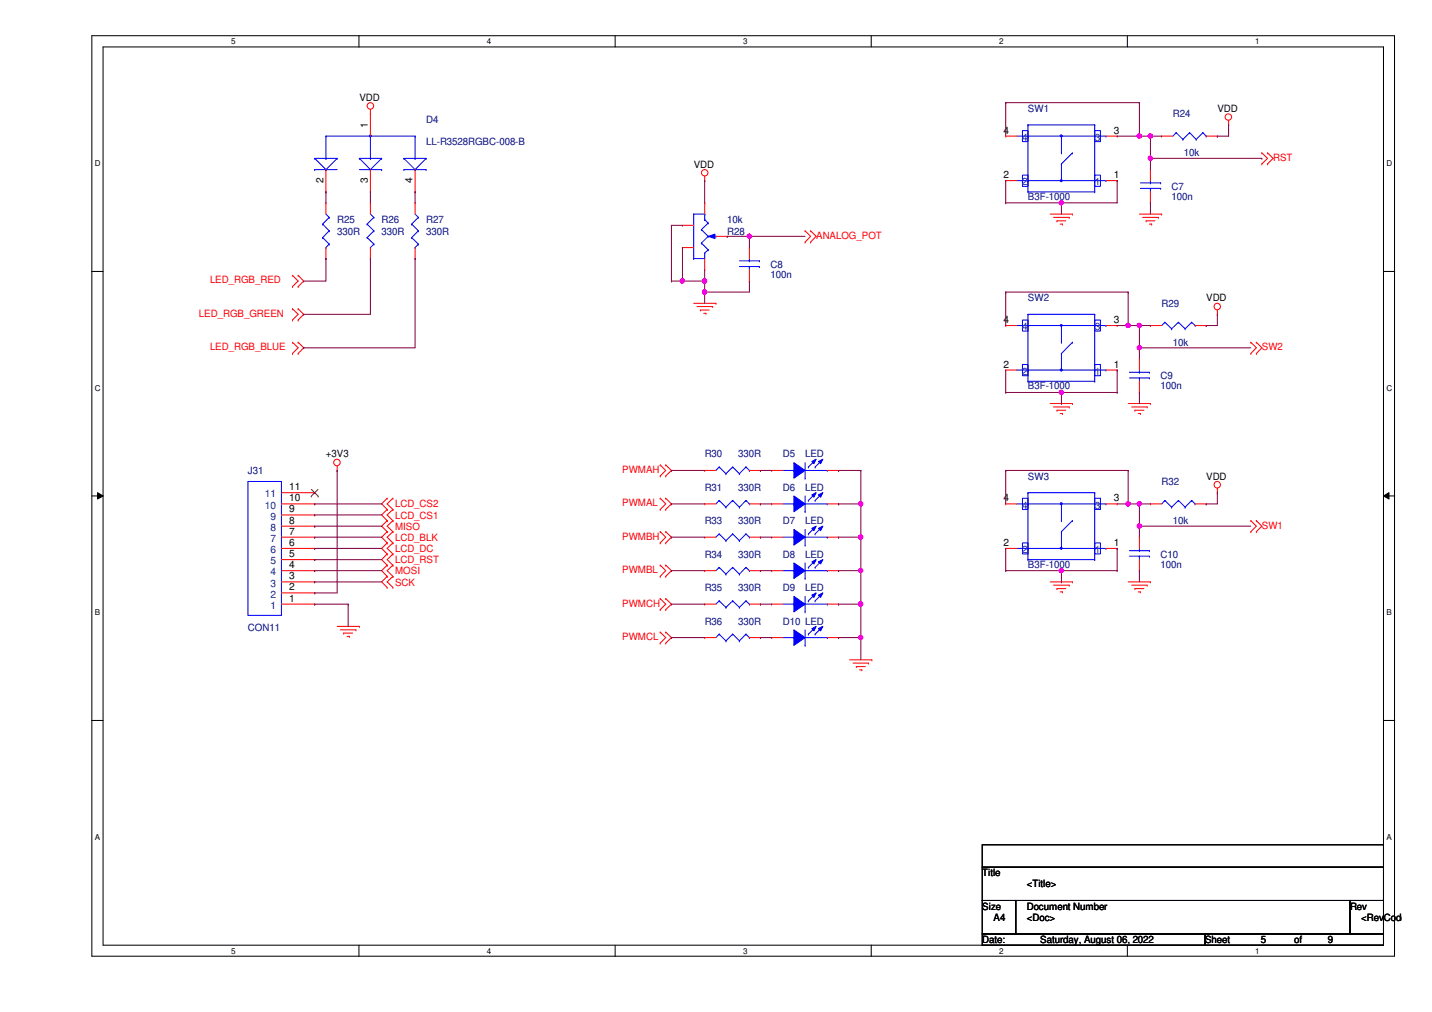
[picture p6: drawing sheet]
<svg xmlns="http://www.w3.org/2000/svg" width="297mm" height="210mm" viewBox="0 0 297 210" stroke-linecap="round" stroke-linejoin="round" font-family="sans-serif">
<path d="M19.1 7.4h270.2v190.9h-270.2zM21.4 9.7h265.6v186.3h-265.6z" fill="none" stroke="#000" stroke-width=".21"/>
<g fill="#fff">
<path d="M47.9 7.7h1v1.8h-1z"/>
<path d="M47.9 196.3h1v1.9h-1z"/>
</g>
<path d="M74.5 7.4v2.3M74.5 196v2.4" fill="none" stroke="#000" stroke-width=".21"/>
<g fill="#fff">
<path d="M101 7.7h.9v1.8h-.9z"/>
<path d="M101 196.3h.9v1.9h-.9z"/>
</g>
<path d="M127.6 7.4v2.3M127.6 196v2.4" fill="none" stroke="#000" stroke-width=".21"/>
<g fill="#fff">
<path d="M154.1 7.7h1v1.8h-1z"/>
<path d="M154.1 196.3h1v1.9h-1z"/>
</g>
<path d="M180.7 7.4v2.3M180.7 196v2.4" fill="none" stroke="#000" stroke-width=".21"/>
<g fill="#fff">
<path d="M207.3 7.7h.9v1.8h-.9z"/>
<path d="M207.3 196.3h.9v1.9h-.9z"/>
</g>
<path d="M233.8 7.4v2.3M233.8 196v2.4" fill="none" stroke="#000" stroke-width=".21"/>
<g fill="#fff">
<path d="M260.4 7.7h.9v1.8h-.9z"/>
<path d="M260.4 196.3h.9v1.9h-.9z"/>
<path d="M19.6 33h1.2v1.9h-1.2z"/>
<path d="M287.6 33h1.2v1.9h-1.2z"/>
<path d="M19.6 79.6h1.2v1.8h-1.2z"/>
<path d="M287.6 79.6h1.2v1.8h-1.2z"/>
</g>
<path d="M19.1 56.3h2.3M287 56.3h2.3" fill="none" stroke="#000" stroke-width=".21"/>
<g fill="#fff">
<path d="M19.6 126.2h1.1v1.8h-1.1z"/>
<path d="M287.6 126.2h1.1v1.8h-1.1z"/>
</g>
<path d="M19.1 102.9h2.3M20.2 102.2l1.2 .7-1.2 .6zM287 102.9l1.1-.7v1.3zM287 102.9h2.3" fill="none" stroke="#000" stroke-width=".21"/>
<path d="M20.2 102.2l1.2 .7-1.2 .6zM287 102.9l1.1-.7v1.3z" fill="#000"/>
<g fill="#fff">
<path d="M19.6 172.7h1.1v1.9h-1.1z"/>
<path d="M287.6 172.7h1.1v1.9h-1.1z"/>
</g>
<path d="M19.1 149.4h2.3M287 149.4h2.3M203.8 175.2h83.2v4.7h-83.2zM203.8 179.9h83.2v6.9h-83.2zM203.8 186.8h6.9v6.9h-6.9zM203.8 193.7h46.2v2.3h-46.2zM210.7 186.8h69.3v6.9h-69.3zM250 193.7h37v2.3h-37zM280 186.8h7v6.9h-7z" fill="none" stroke="#000" stroke-width=".21"/>
<g fill="none" stroke="#f00" stroke-width=".21">
<path d="M76.8 23.6h.1M76.8 22.7v.9M146.2 37.5h.1M146.2 36.5v1M238.6 35.2h.1M238.6 35.2v2.3M238.6 39.8v2.3M254.8 25.9h.1M254.8 25v.9M261.7 34h.1M261.7 31.7h.1M261.7 31.7l1.2 1.2-1.2 1.1"/>
<path d="M262.9 34h.1M262.9 31.7h.1M262.9 31.7l1.2 1.2-1.2 1.1M60.7 57.1h.1M60.7 59.4h.1M60.7 57.1l1.1 1.2-1.1 1.1M61.8 59.4h.1M61.8 57.1h.1M61.8 57.1l1.2 1.2-1.2 1.1M167 50.2h.1M167 47.9h.1M167 47.9l1.1 1.1-1.1 1.2"/>
<path d="M168.1 50.2h.1M168.1 47.9h.1M168.1 47.9l1.2 1.1-1.2 1.2M217.8 44.4h4.7M218.5 45.1h3.3M219.2 45.8h.1M219.2 45.8h1.9M219.9 46.5h.5M220.4 46.5h.1M221.8 45.1h.1M222.5 44.4h.1M236.3 44.4h4.7"/>
<path d="M237 45.1h3.3M237.7 45.8h.1M237.7 45.8h1.9M238.4 46.5h.5M238.6 42.1h.1M238.9 46.5h.1M240.3 45.1h.1M241 44.4h.1M60.7 64h.1M60.7 66.4h.1M60.7 71h.1M60.7 73.3h.1"/>
<path d="M60.7 64l1.1 1.2-1.1 1.2M60.7 71l1.1 1.1-1.1 1.2M61.8 66.4h.1M61.8 64h.1M61.8 73.3h.1M61.8 71h.1M61.8 64l1.2 1.2-1.2 1.2M61.8 71l1.2 1.1-1.2 1.2M143.9 62.9h4.6M144.6 63.6h3.2M145.3 64.3h.1M145.3 64.3h1.8"/>
<path d="M146 65h.4M146.4 65h.1M147.8 63.6h.1M148.5 62.9h.1M236.3 74.5h.1M236.3 74.5v2.2M236.3 79.1v2.3M238.6 67.5h.1M238.6 67.5h2.4M247.9 67.5h2.3M250.2 67.5h.1M252.5 65.2h.1"/>
<path d="M252.5 64.3v.9M259.5 73.3h.1M259.5 71h.1M259.5 71l1.1 1.1-1.1 1.2M260.6 73.3h.1M260.6 71h.1M260.6 71l1.1 1.1-1.1 1.2M69.9 97.6h.1M69.9 96.6v1M136.9 96.4h.1M136.9 98.7h.1M136.9 96.4l1.2 1.2-1.2 1.1"/>
<path d="M138.1 98.7h.1M138.1 96.4h.1M138.1 96.4l1.2 1.2-1.2 1.1M217.8 83.7h4.7M218.5 84.4h3.3M219.2 85.1h.1M219.2 85.1h1.9M219.9 85.8h.5M220.4 85.8h.1M221.8 84.4h.1M222.5 83.7h.1M234 83.7h4.6"/>
<path d="M234.7 84.4h3.3M235.4 85.1h.1M235.4 85.1h1.9M236.1 85.8h.5M236.3 81.4h.1M236.6 85.8h.1M238 84.4h.1M238.6 83.7h.1M80.3 103.3h.1M80.3 105.7h.1M80.3 108h.1M80.3 110.3h.1"/>
<path d="M80.3 112.6h.1M80.3 114.9h.1M80.3 117.2h.1M80.3 119.5h.1M80.3 103.3l-1.1 1.2 1.1 1.2M80.3 105.7l-1.1 1.1 1.1 1.2M80.3 108l-1.1 1.1 1.1 1.2M80.3 110.3l-1.1 1.1 1.1 1.2M80.3 112.6l-1.1 1.1 1.1 1.2M80.3 114.9l-1.1 1.2 1.1 1.1M80.3 117.2l-1.1 1.2 1.1 1.1M80.3 119.5l-1.1 1.2 1.1 1.1"/>
<path d="M81.5 105.7h.1M81.5 103.3h.1M81.5 108h.1M81.5 110.3h.1M81.5 112.6h.1M81.5 114.9h.1M81.5 117.2h.1M81.5 119.5h.1M81.5 103.3l-1.2 1.2 1.2 1.2M81.5 105.7l-1.2 1.1 1.2 1.2M81.5 108l-1.2 1.1 1.2 1.2M81.5 110.3l-1.2 1.1 1.2 1.2"/>
<path d="M81.5 112.6l-1.2 1.1 1.2 1.2M81.5 114.9l-1.2 1.2 1.2 1.1M81.5 117.2l-1.2 1.2 1.2 1.1M81.5 119.5l-1.2 1.2 1.2 1.1M136.9 103.3h.1M136.9 105.7h.1M136.9 110.3h.1M136.9 112.6h.1M136.9 117.2h.1M136.9 119.5h.1M136.9 103.3l1.2 1.2-1.2 1.2M136.9 110.3l1.2 1.1-1.2 1.2"/>
<path d="M136.9 117.2l1.2 1.2-1.2 1.1M138.1 105.7h.1M138.1 103.3h.1M138.1 112.6h.1M138.1 110.3h.1M138.1 119.5h.1M138.1 117.2h.1M138.1 103.3l1.2 1.2-1.2 1.2M138.1 110.3l1.2 1.1-1.2 1.2M138.1 117.2l1.2 1.2-1.2 1.1M252.5 102.2h.1M252.5 101.3v.9"/>
<path d="M259.5 110.3h.1M259.5 108h.1M259.5 108l1.1 1.1-1.1 1.2M260.6 110.3h.1M260.6 108h.1M260.6 108l1.1 1.1-1.1 1.2M69.9 129.9h4.6M70.6 130.6h3.2M71.3 131.3h.1M71.3 131.3h1.9M72 132h.5M72.5 132h.1"/>
<path d="M73.8 130.6h.1M74.5 129.9h.1M80.3 121.8h.1M81.5 121.8h.1M136.9 124.2h.1M136.9 126.4h.1M136.9 131.1h.1M136.9 133.4h.1M136.9 124.2l1.2 1.1-1.2 1.1M136.9 131.1l1.2 1.1-1.2 1.2M138.1 126.4h.1M138.1 124.2h.1"/>
<path d="M138.1 133.4h.1M138.1 131.1h.1M138.1 124.2l1.2 1.1-1.2 1.1M138.1 131.1l1.2 1.1-1.2 1.2M176.2 136.9h4.6M177 137.5h3.2M177.6 138.3h.1M177.6 138.3h1.9M178.3 138.9h.5M178.8 138.9h.1M180.2 137.5h.1M180.8 136.9h.1"/>
<path d="M217.8 120.7h4.7M218.5 121.4h3.3M219.2 122.1h.1M219.2 122.1h1.9M219.9 122.8h.5M220.4 122.8h.1M221.8 121.4h.1M222.5 120.7h.1M234 120.7h4.6M234.7 121.4h3.3M235.4 122.1h.1M235.4 122.1h1.9"/>
<path d="M236.1 122.8h.5M236.6 122.8h.1M238 121.4h.1M238.6 120.7h.1"/>
<circle cx="76.8" cy="22" r=".68"/>
<circle cx="146.2" cy="35.8" r=".67"/>
<circle cx="254.8" cy="24.3" r=".67"/>
<circle cx="252.5" cy="63.6" r=".67"/>
<circle cx="69.9" cy="95.9" r=".68"/>
<circle cx="252.5" cy="100.5" r=".67"/>
</g>
<g fill="none" stroke="#00f" stroke-width=".21">
<path d="M236.6 39.1h4.1M236.6 37.9h4.1M238.6 37.9h.1M238.6 39.1h.1M238.6 37.5v.4M238.6 39.1v.7M240.7 39.1h.1M240.7 37.9h.1M234.3 78.4h4.1M234.3 77.2h4.1M236.3 77.2h.1M236.3 78.4h.1"/>
<path d="M236.3 76.7v.5M236.3 78.4v.7M238.4 78.4h.1M238.4 77.2h.1M241.6 66.8h.1M241.6 66.8l-.6 .7M241.6 66.8l1.4 1.4M243 68.2h.1M244.4 66.8h.1M244.4 66.8l-1.4 1.4M244.4 66.8l1.4 1.4M245.8 68.2h.1"/>
<path d="M247.2 66.8h.1M247.2 66.8l-1.4 1.4M247.2 66.8l.7 .7M247.9 67.5h.1M162.4 125.3h2.3M164.7 125.3h.1M167 126.9h.1M167 123.7v3.2M167 125.3h4.6M167.7 124.6h.1M169.1 124.6h.1M169.1 123.2l-1.4 1.4"/>
<path d="M170.5 123.2l-1.4 1.4M171.6 125.3h.1"/>
</g>
<path d="M164.7 123.7l2.3 1.6-2.3 1.6z" fill-rule="evenodd" fill="#00f"/>
<path d="M164.7 123.7l2.3 1.6-2.3 1.6z" fill="none" stroke="#00f" stroke-width=".21"/>
<path d="M169.8 123.4l.9-.4-.5 .9z" fill-rule="evenodd" fill="#00f"/>
<path d="M169.8 123.4l.9-.4-.5 .9z" fill="none" stroke="#00f" stroke-width=".21"/>
<path d="M168.4 123.4l.9-.4-.5 .9z" fill-rule="evenodd" fill="#00f"/>
<g fill="none" stroke="#00f" stroke-width=".21">
<path d="M162.4 111.4h2.3M164.7 111.4h.1M167 113.1h.1M167 109.8v3.3M167 111.4h4.6M167.7 110.7h.1M169.1 110.7h.1M169.1 109.3l-1.4 1.4M170.5 109.3l-1.4 1.4M171.6 111.4h.1M234.3 115.4h4.1M234.3 114.2h4.1"/>
<path d="M236.3 114.2h.1M236.3 115.4h.1M236.3 113.7v.5M236.3 115.4v.7M238.4 115.4h.1M238.4 114.2h.1M168.4 123.4l.9-.4-.5 .9z"/>
</g>
<path d="M236.3 111.4h.1M236.3 118.4h.1M236.3 111.4v2.3M236.3 116.1v2.3M160.1 125.3h.1M160.1 125.3h2.3M171.6 125.3h2.3M173.9 125.3h.1" fill="none" stroke="#f00" stroke-width=".21"/>
<path d="M164.7 109.8l2.3 1.6-2.3 1.7z" fill-rule="evenodd" fill="#00f"/>
<path d="M164.7 109.8l2.3 1.6-2.3 1.7z" fill="none" stroke="#00f" stroke-width=".21"/>
<path d="M169.8 109.6l.9-.5-.5 1z" fill-rule="evenodd" fill="#00f"/>
<path d="M169.8 109.6l.9-.5-.5 1z" fill="none" stroke="#00f" stroke-width=".21"/>
<path d="M168.4 109.6l.9-.5-.5 1z" fill-rule="evenodd" fill="#00f"/>
<path d="M162.4 97.6h2.3M164.7 97.6h.1M167 99.2h.1M167 96v3.2M167 97.6h4.6M167.7 96.9h.1M169.1 96.9h.1M169.1 95.5l-1.4 1.4M170.5 95.5l-1.4 1.4M171.6 97.6h.1M168.4 109.6l.9-.5-.5 1z" fill="none" stroke="#00f" stroke-width=".21"/>
<path d="M160.1 111.4h.1M160.1 111.4h2.3M171.6 111.4h2.3M173.9 111.4h.1" fill="none" stroke="#f00" stroke-width=".21"/>
<path d="M164.7 96l2.3 1.6-2.3 1.6z" fill-rule="evenodd" fill="#00f"/>
<path d="M164.7 96l2.3 1.6-2.3 1.6z" fill="none" stroke="#00f" stroke-width=".21"/>
<path d="M169.8 95.7l.9-.5-.5 1z" fill-rule="evenodd" fill="#00f"/>
<path d="M169.8 95.7l.9-.5-.5 1z" fill="none" stroke="#00f" stroke-width=".21"/>
<path d="M168.4 95.7l.9-.5-.5 1z" fill-rule="evenodd" fill="#00f"/>
<g fill="none" stroke="#00f" stroke-width=".21">
<path d="M210.9 28.2h18.5M210.9 37.5h18.5M212.1 27.1h1.1v2.3h-1.1zM212.1 36.3h1.1v2.3h-1.1zM213.2 39.8h.1M213.2 37.5h.1M213.2 28.2h.1M213.2 25.9h.1M213.2 39.8h13.9M213.2 25.9v13.9M213.2 25.9h13.9M220 28h.3v.3h-.3z"/>
<path d="M220 37.3h.3v.3h-.3zM220.2 28.2h.1M220.2 37.5h.1M220.2 31.7h.1M220.2 34h.1M220.2 28.2v3.5M220.2 34v3.5M222.5 31.7h.1M222.5 31.7l-2.3 2.3M227.1 27.1h1.2v2.3h-1.2zM227.1 36.3h1.2v2.3h-1.2zM227.1 28.2h.1"/>
<path d="M227.1 37.5h.1M227.1 39.8h.1M227.1 25.9h.1M227.1 25.9v13.9M229.4 37.5h.1M229.4 28.2h.1M76.2 46.5h.1M76.2 49.3h.1M76.2 46.5l1.4 1.4M76.2 49.3l1.4 1.3M76.8 51.3h.1M76.8 44.4l.8 .7"/>
<path d="M77.6 45.1h.1M77.6 47.9h.1M77.6 50.6h.1M77.6 45.1l-1.4 1.4M77.6 47.9l-1.4 1.4M77.6 50.6l-.8 .7M85.4 46.5h.1M85.4 49.3h.1M85.4 46.5l1.4 1.4M85.4 49.3l1.4 1.3M86.1 51.3h.1M86.1 44.4l.7 .7"/>
<path d="M86.8 45.1h.1M86.8 47.9h.1M86.8 50.6h.1M86.8 45.1l-1.4 1.4M86.8 47.9l-1.4 1.4M86.8 50.6l-.7 .7M143.9 53.6h.1M143.9 44.4h.1M143.9 44.4v9.2M143.9 44.4h2.3M145.5 50.4h.1M145.5 47.6h.1"/>
<path d="M145.5 50.4l1.4 1.4M145.5 47.6l1.4 1.4M146.2 52.5h.1M146.2 45.6h.1M146.2 44.4h.1M146.2 44.4v1.2M146.2 52.5v1.1h-2.3M146.2 45.6l.7 .7M146.9 51.8h.1M146.9 49h.1M146.9 46.3h.1M146.9 51.8l-.7 .7"/>
<path d="M146.9 49l-1.4 1.4M146.9 46.3l-1.4 1.3M148 49h.5M148.5 49h.1M153.4 55.3h4.1M153.4 54.1h4.1M155.4 54.1h.1M155.4 55.3h.1M155.4 53.6v.5M155.4 55.3v.7M157.5 55.3h.1M157.5 54.1h.1"/>
<path d="M210.9 67.5h18.5M210.9 76.7h18.5M212.1 66.4h1.1v2.3h-1.1zM212.1 75.6h1.1v2.3h-1.1zM213.2 79.1h.1M213.2 76.7h.1M213.2 67.5h.1M213.2 65.2h.1M213.2 65.2v13.9M213.2 79.1h13.9M213.2 65.2h13.9M220 67.4h.3v.2h-.3z"/>
<path d="M220 76.6h.3v.3h-.3zM220.2 67.5h.1M220.2 76.7h.1M220.2 71h.1M220.2 73.3h.1M220.2 67.5v3.5M220.2 73.3v3.4M222.5 71h.1M222.5 71l-2.3 2.3M227.1 66.4h1.2v2.3h-1.2zM227.1 75.6h1.2v2.3h-1.2zM227.1 67.5h.1"/>
<path d="M227.1 76.7h.1M227.1 79.1h.1M227.1 65.2h.1M227.1 65.2v13.9M229.4 76.7h.1M229.4 67.5h.1M51.4 99.9h7v27.7h-7zM168.4 95.7l.9-.5-.5 1zM149.2 117.7h.1M149.2 103.8h.1M149.2 117.7l-.7 .7M149.2 117.7l1.4 1.4"/>
<path d="M149.2 103.8l-.7 .7M149.2 103.8l1.4 1.4M150.6 119.1h.1M150.6 105.2h.1M152 117.7h.1M152 103.8h.1M152 117.7l-1.4 1.4M152 117.7l1.4 1.4M152 103.8l-1.4 1.4M152 103.8l1.4 1.4M153.4 119.1h.1M153.4 105.2h.1"/>
<path d="M154.7 117.7h.1M154.7 103.8h.1M154.7 117.7l-1.3 1.4M154.7 117.7l.7 .7M154.7 103.8l-1.3 1.4M154.7 103.8l.7 .7M155.4 118.4h.1M155.4 104.5h.1M241.6 103.8h.1M241.6 103.8l-.6 .7M241.6 103.8l1.4 1.4M243 105.2h.1"/>
<path d="M244.4 103.8h.1M244.4 103.8l-1.4 1.4M244.4 103.8l1.4 1.4M245.8 105.2h.1M247.2 103.8h.1M247.2 103.8l-1.4 1.4M247.2 103.8l.7 .7M247.9 104.5h.1M149.2 131.5h.1M149.2 131.5l-.7 .7M149.2 131.5l1.4 1.4M150.6 132.9h.1"/>
<path d="M152 131.5h.1M152 131.5l-1.4 1.4M152 131.5l1.4 1.4M153.4 132.9h.1M154.7 131.5h.1M154.7 131.5l-1.3 1.4M154.7 131.5l.7 .7M155.4 132.2h.1"/>
</g>
<g fill="none" stroke="#f00" stroke-width=".21">
<path d="M208.6 37.5h.1M208.6 28.2h.1M208.6 37.5h2.3M208.6 28.2h2.3M229.4 37.5h2.3M229.4 28.2h2.3M231.7 37.5h.1M231.7 28.2h.1M76.8 42.1h.1M76.8 53.6h.1M76.8 42.1v2.3M76.8 51.3v2.3"/>
<path d="M86.1 42.1h.1M86.1 53.6h.1M86.1 42.1v2.3M86.1 51.3v2.3M155.4 51.3h.1M155.4 58.3h.1M155.4 51.3v2.3M155.4 56v2.3M208.6 76.7h.1M208.6 67.5h.1M208.6 76.7h2.3M208.6 67.5h2.3"/>
<path d="M229.4 76.7h2.3M229.4 67.5h2.3M231.7 76.7h.1M231.7 67.5h.1M160.1 97.6h.1M160.1 97.6h2.3M171.6 97.6h2.3M173.9 97.6h.1M58.4 118.4h6.9M58.4 104.5h6.9M58.4 116.1h6.9M58.4 113.7h6.9"/>
<path d="M58.4 111.4h6.9M58.4 109.1h6.9M58.4 106.8h6.9M58.4 102.2h6.9M65.3 104.5h.1M65.3 118.4h.1M65.3 116.1h.1M65.3 113.7h.1M65.3 111.4h.1M65.3 109.1h.1M65.3 106.8h.1M65.3 102.2h.1"/>
<path d="M146.2 118.4h.1M146.2 104.5h.1M146.2 118.4h2.3M146.2 104.5h2.3M155.4 118.4h2.3M155.4 104.5h2.3M157.7 118.4h.1M157.7 104.5h.1M238.6 104.5h.1M238.6 104.5h2.4M247.9 104.5h2.3M250.2 104.5h.1"/>
<path d="M58.4 125.3h6.9M58.4 123h6.9M58.4 120.7h6.9M65.3 125.3h.1M65.3 123h.1M65.3 120.7h.1M146.2 132.2h.1M146.2 132.2h2.3M155.4 132.2h2.3M157.7 132.2h.1"/>
</g>
<path d="M64.6 102.9h.1M64.6 101.5l1.4 1.4M66 101.5l-1.4 1.4M66 102.9h.1" fill="none" stroke="#804000" stroke-width=".21"/>
<path d="M146.9 49l1.4-.4v.9z" fill="#00f"/>
<path d="M146.9 49l1.4-.4v.9zM162.4 132.2h2.3M164.7 132.2h.1M167 133.9h.1M167 130.6v3.3M167 132.2h4.6M167.7 131.5h.1M169.1 131.5h.1M169.1 130.2l-1.4 1.3M170.5 130.2l-1.4 1.3M171.6 132.2h.1" fill="none" stroke="#00f" stroke-width=".21"/>
<path d="M141.6 51.3h.1M141.6 46.7h.1M141.6 51.3h2.3M141.6 46.7h2.3M146.2 56h.1M146.2 42.1h.1M146.2 42.1v2.3M146.2 53.6v2.4M148.5 49h2.3M150.8 49h.1" fill="none" stroke="#f00" stroke-width=".21"/>
<path d="M164.7 130.6l2.3 1.6-2.3 1.7z" fill-rule="evenodd" fill="#00f"/>
<path d="M164.7 130.6l2.3 1.6-2.3 1.7z" fill="none" stroke="#00f" stroke-width=".21"/>
<path d="M169.8 130.4l.9-.5-.5 1z" fill-rule="evenodd" fill="#00f"/>
<path d="M169.8 130.4l.9-.5-.5 1z" fill="none" stroke="#00f" stroke-width=".21"/>
<path d="M168.4 130.4l.9-.5-.5 1z" fill-rule="evenodd" fill="#00f"/>
<path d="M162.4 118.4h2.3M164.7 118.4h.1M167 120h.1M167 116.8v3.2M167 118.4h4.6M167.7 117.7h.1M169.1 117.7h.1M169.1 116.3l-1.4 1.4M170.5 116.3l-1.4 1.4M171.6 118.4h.1M168.4 130.4l.9-.5-.5 1z" fill="none" stroke="#00f" stroke-width=".21"/>
<path d="M160.1 132.2h.1M160.1 132.2h2.3M171.6 132.2h2.3M173.9 132.2h.1" fill="none" stroke="#f00" stroke-width=".21"/>
<path d="M164.7 116.8l2.3 1.6-2.3 1.6z" fill-rule="evenodd" fill="#00f"/>
<path d="M164.7 116.8l2.3 1.6-2.3 1.6z" fill="none" stroke="#00f" stroke-width=".21"/>
<path d="M169.8 116.5l.9-.4-.5 .9z" fill-rule="evenodd" fill="#00f"/>
<path d="M169.8 116.5l.9-.4-.5 .9z" fill="none" stroke="#00f" stroke-width=".21"/>
<path d="M168.4 116.5l.9-.4-.5 .9z" fill-rule="evenodd" fill="#00f"/>
<path d="M162.4 104.5h2.3M164.7 104.5h.1M167 106.1h.1M167 102.9v3.2M167 104.5h4.6M167.7 103.8h.1M168.4 116.5l.9-.4-.5 .9zM169.1 103.8h.1M169.1 102.4l-1.4 1.4M170.5 102.4l-1.4 1.4M171.6 104.5h.1" fill="none" stroke="#00f" stroke-width=".21"/>
<path d="M160.1 118.4h.1M160.1 118.4h2.3M171.6 118.4h2.3M173.9 118.4h.1" fill="none" stroke="#f00" stroke-width=".21"/>
<path d="M164.7 102.9l2.3 1.6-2.3 1.6z" fill-rule="evenodd" fill="#00f"/>
<path d="M164.7 102.9l2.3 1.6-2.3 1.6z" fill="none" stroke="#00f" stroke-width=".21"/>
<path d="M169.8 102.7l.9-.5-.5 .9z" fill-rule="evenodd" fill="#00f"/>
<path d="M169.8 102.7l.9-.5-.5 .9z" fill="none" stroke="#00f" stroke-width=".21"/>
<path d="M168.4 102.7l.9-.5-.5 .9z" fill-rule="evenodd" fill="#00f"/>
<g fill="none" stroke="#00f" stroke-width=".21">
<path d="M65.3 32.9h.1M65.3 35.2h.1M65.3 32.9h4.6M65.3 35.2h4.6M65.3 32.9l2.3 2.3M67.6 28.2h.1M67.6 32.9h.1M67.6 35.2h.1M67.6 28.2h18.5M67.6 28.2v4.7M69.9 32.9h.1M69.9 32.9l-2.3 2.3"/>
<path d="M74.5 32.9h.1M74.5 32.9h4.7M74.5 32.9l2.3 2.3M74.5 35.2h4.7M76.7 28h.3v.3h-.3zM76.8 32.9h.1M76.8 35.2h.1M76.8 28.2h.1M76.8 28.2v4.7M79.2 32.9h.1M79.2 35.2h.1M79.2 32.9l-2.4 2.3"/>
<path d="M83.8 32.9h.1M83.8 35.2h.1M83.8 32.9h4.6M83.8 35.2h4.6M83.8 32.9l2.3 2.3M86.1 28.2h.1M86.1 32.9h.1M86.1 35.2h.1M86.1 28.2v4.7M88.4 32.9h.1M88.4 35.2h.1M88.4 32.9l-2.3 2.3"/>
<path d="M244 27.5h.1M244 27.5l-.7 .7M244 27.5l1.4 1.4M245.4 28.9h.1M246.8 27.5h.1M246.8 27.5l-1.4 1.4M246.8 27.5l1.3 1.4M248.1 28.9h.1M249.5 27.5h.1M249.5 27.5l-1.4 1.4M249.5 27.5l.7 .7M250.2 28.2h.1"/>
<path d="M66.9 46.5h.1M66.9 49.3h.1M66.9 46.5l1.4 1.4M66.9 49.3l1.4 1.3M67.6 51.3h.1M67.6 44.4l.7 .7M68.3 45.1h.1M68.3 47.9h.1M68.3 50.6h.1M68.3 45.1l-1.4 1.4M68.3 47.9l-1.4 1.4M68.3 50.6l-.7 .7"/>
<path d="M149.2 96.9h.1M149.2 96.9l-.7 .7M149.2 96.9l1.4 1.4M150.6 98.3h.1M152 96.9h.1M152 96.9l-1.4 1.4M152 96.9l1.4 1.4M153.4 98.3h.1M154.7 96.9h.1M154.7 96.9l-1.3 1.4M154.7 96.9l.7 .7M155.4 97.6h.1"/>
<path d="M149.2 110.7h.1M149.2 110.7l-.7 .7M149.2 110.7l1.4 1.4M150.6 112.1h.1M152 110.7h.1M152 110.7l-1.4 1.4M152 110.7l1.4 1.4M153.4 112.1h.1M154.7 110.7h.1M154.7 110.7l-1.3 1.4M154.7 110.7l.7 .7M155.4 111.4h.1"/>
<path d="M168.4 102.7l.9-.5-.5 .9zM210.9 104.5h18.5M210.9 113.7h18.5M212.1 103.3h1.1v2.4h-1.1zM212.1 112.6h1.1v2.3h-1.1zM213.2 116.1h.1M213.2 113.7h.1M213.2 104.5h.1M213.2 102.2h.1M213.2 116.1h13.9M213.2 102.2v13.9M213.2 102.2h13.9"/>
<path d="M220 104.3h.3v.3h-.3zM220 113.6h.3v.2h-.3zM220.2 104.5h.1M220.2 113.7h.1M220.2 108h.1M220.2 110.3h.1M220.2 104.5v3.5M220.2 110.3v3.4M222.5 108h.1M222.5 108l-2.3 2.3M227.1 103.3h1.2v2.4h-1.2zM227.1 112.6h1.2v2.3h-1.2z"/>
<path d="M227.1 104.5h.1M227.1 113.7h.1M227.1 116.1h.1M227.1 102.2h.1M227.1 102.2v13.9M229.4 113.7h.1M229.4 104.5h.1M149.2 124.6h.1M149.2 124.6l-.7 .7M149.2 124.6l1.4 1.4M150.6 126h.1M152 124.6h.1"/>
<path d="M152 124.6l-1.4 1.4M152 124.6l1.4 1.4M153.4 126h.1M154.7 124.6h.1M154.7 124.6l-1.3 1.4M154.7 124.6l.7 .7M155.4 125.3h.1"/>
</g>
<g fill="none" stroke="#f00" stroke-width=".21">
<path d="M67.6 39.8h.1M67.6 35.2v4.6M76.8 23.6h.1M76.8 39.8h.1M76.8 23.6v4.6M76.8 35.2v4.6M86.1 39.8h.1M86.1 35.2v4.6M241 28.2h.1M241 28.2h2.3M250.2 28.2h2.3M252.5 28.2h.1"/>
<path d="M67.6 42.1h.1M67.6 53.6h.1M67.6 42.1v2.3M67.6 51.3v2.3M146.2 97.6h.1M146.2 97.6h2.3M155.4 97.6h2.3M157.7 97.6h.1M146.2 111.4h.1M146.2 111.4h2.3M155.4 111.4h2.3M157.7 111.4h.1"/>
<path d="M160.1 104.5h.1M160.1 104.5h2.3M171.6 104.5h2.3M173.9 104.5h.1M208.6 113.7h.1M208.6 104.5h.1M208.6 104.5h2.3M208.6 113.7h2.3M229.4 104.5h2.3M229.4 113.7h2.3M231.7 113.7h.1M231.7 104.5h.1"/>
<path d="M146.2 125.3h.1M146.2 125.3h2.3M155.4 125.3h2.3M157.7 125.3h.1"/>
</g>
<path d="M146.2 37.5h.1M146.2 37.5v4.6M236.3 28.2h.1M236.3 28.2h4.7M238.6 28.2h.1M254.8 25.9h.1M254.8 25.9v2.3" fill="none" stroke="#800040" stroke-width=".21"/>
<circle cx="238.6" cy="28.2" r=".45" fill="#f0f"/>
<circle cx="238.6" cy="28.2" r=".45" fill="none" stroke="#f0f" stroke-width=".21"/>
<path d="M238.6 28.2h.1M238.6 32.9h.1M238.6 28.2v7M238.6 32.9h23.1M252.5 28.2h.1M252.5 28.2h2.3M261.7 32.9h.1" fill="none" stroke="#800040" stroke-width=".21"/>
<circle cx="238.6" cy="32.8" r=".45" fill="#f0f"/>
<circle cx="238.6" cy="32.8" r=".45" fill="none" stroke="#f0f" stroke-width=".21"/>
<path d="M150.8 49h.1M150.8 49h16.2M155.4 49h.1M155.4 49v2.3" fill="none" stroke="#800040" stroke-width=".21"/>
<circle cx="155.4" cy="49" r=".45" fill="#f0f"/>
<circle cx="155.4" cy="49" r=".45" fill="none" stroke="#f0f" stroke-width=".21"/>
<path d="M146.2 58.3h.1M146.2 56v2.3M238.6 42.1h.1M238.6 42.1v2.3" fill="none" stroke="#800040" stroke-width=".21"/>
<circle cx="146.1" cy="58.3" r=".45" fill="#f0f"/>
<circle cx="146.1" cy="58.3" r=".45" fill="none" stroke="#f0f" stroke-width=".21"/>
<path d="M155.4 58.3h.1M155.4 58.3v2.3h-9.2M146.2 60.6h.1M146.2 60.6v2.3M252.5 65.2h.1M252.5 65.2v2.3" fill="none" stroke="#800040" stroke-width=".21"/>
<circle cx="146.1" cy="60.6" r=".45" fill="#f0f"/>
<circle cx="146.1" cy="60.6" r=".45" fill="none" stroke="#f0f" stroke-width=".21"/>
<path d="M220.2 42.1h.1M220.2 42.1v2.3M231.7 67.5h2.3M234 67.5h.1M236.3 72.1h.1M236.3 67.5h.1M236.3 67.5h2.3M236.3 67.5v4.6" fill="none" stroke="#800040" stroke-width=".21"/>
<circle cx="236.3" cy="67.5" r=".45" fill="#f0f"/>
<circle cx="236.3" cy="67.5" r=".45" fill="none" stroke="#f0f" stroke-width=".21"/>
<path d="M236.3 72.1h.1M236.3 72.1h23.2M250.2 67.5h.1M250.2 67.5h2.3" fill="none" stroke="#800040" stroke-width=".21"/>
<circle cx="236.3" cy="72.1" r=".45" fill="#f0f"/>
<circle cx="236.3" cy="72.1" r=".45" fill="none" stroke="#f0f" stroke-width=".21"/>
<path d="M236.3 72.1h.1M236.3 72.1v2.4M236.3 81.4h.1M236.3 81.4v2.3M234 104.5h.1M234 104.5h2.3M236.3 104.5h.1M236.3 104.5v4.6M252.5 102.2h.1M252.5 102.2v2.3" fill="none" stroke="#800040" stroke-width=".21"/>
<circle cx="236.3" cy="109.1" r=".45" fill="#f0f"/>
<circle cx="236.3" cy="109.1" r=".45" fill="none" stroke="#f0f" stroke-width=".21"/>
<circle cx="236.3" cy="104.5" r=".45" fill="#f0f"/>
<circle cx="236.3" cy="104.5" r=".45" fill="none" stroke="#f0f" stroke-width=".21"/>
<g fill="none" stroke="#800040" stroke-width=".21">
<path d="M67.6 39.8h.1M67.6 39.8v2.3M76.8 39.8h.1M76.8 39.8v2.3M86.1 39.8h.1M86.1 39.8v2.3M63 58.3h.1M67.6 53.6h.1M67.6 53.6v4.7h-4.6M76.8 53.6h.1M76.8 53.6v11.6h-13.8M86.1 53.6h.1"/>
<path d="M86.1 53.6v18.5h-23.1M63 65.2h.1M63 72.1h.1M69.9 97.6h.1M69.9 97.6v25.4h-4.6M139.3 97.6h.1M139.3 97.6h6.9M157.7 97.6h.1M157.7 97.6h2.4M173.9 97.6h.1M173.9 97.6h4.7M178.6 97.6h.1"/>
<path d="M178.6 97.6v13.8M65.3 104.5h.1M65.3 106.8h.1M65.3 109.1h.1M65.3 111.4h.1M65.3 113.7h.1M65.3 116.1h.1M65.3 118.4h.1M65.3 104.5h13.9M65.3 109.1h13.9M65.3 106.8h13.9M65.3 111.4h13.9"/>
<path d="M65.3 113.7h13.9M65.3 116.1h13.9M65.3 118.4h13.9M139.3 104.5h.1M139.3 104.5h6.9M157.7 104.5h.1M157.7 104.5h2.4M173.9 104.5h.1M173.9 104.5h4.7M178.6 104.5h.1M236.3 104.5h.1M236.3 109.1h.1"/>
<path d="M236.3 118.4h.1M236.3 104.5h2.3M236.3 109.1h23.2M236.3 109.1v2.3M236.3 118.4v2.3M250.2 104.5h.1M250.2 104.5h2.3M65.3 125.3h.1M65.3 123h.1M65.3 120.7h.1M65.3 125.3h6.9M65.3 120.7h13.9"/>
<path d="M72.2 125.3h.1M72.2 125.3v4.6"/>
</g>
<circle cx="178.5" cy="111.4" r=".45" fill="#f0f"/>
<circle cx="178.5" cy="111.4" r=".45" fill="none" stroke="#f0f" stroke-width=".21"/>
<circle cx="178.5" cy="104.5" r=".45" fill="#f0f"/>
<circle cx="178.5" cy="104.5" r=".45" fill="none" stroke="#f0f" stroke-width=".21"/>
<g fill="none" stroke="#800040" stroke-width=".21">
<path d="M139.3 111.4h.1M139.3 118.4h.1M139.3 111.4h6.9M139.3 118.4h6.9M157.7 111.4h.1M157.7 118.4h.1M157.7 111.4h2.4M157.7 118.4h2.4M173.9 111.4h.1M173.9 118.4h.1M173.9 111.4h4.7M178.6 111.4h.1"/>
<path d="M178.6 111.4v7h-4.7"/>
</g>
<circle cx="178.5" cy="118.3" r=".45" fill="#f0f"/>
<circle cx="178.5" cy="118.3" r=".45" fill="none" stroke="#f0f" stroke-width=".21"/>
<path d="M178.6 118.4h.1M178.6 118.4v13.8M139.3 125.3h.1M139.3 125.3h6.9M157.7 125.3h.1M157.7 125.3h2.4M173.9 125.3h.1M173.9 125.3h4.7M178.6 125.3h.1" fill="none" stroke="#800040" stroke-width=".21"/>
<circle cx="178.5" cy="132.2" r=".45" fill="#f0f"/>
<circle cx="178.5" cy="132.2" r=".45" fill="none" stroke="#f0f" stroke-width=".21"/>
<circle cx="178.5" cy="125.3" r=".45" fill="#f0f"/>
<circle cx="178.5" cy="125.3" r=".45" fill="none" stroke="#f0f" stroke-width=".21"/>
<g fill="none" stroke="#800040" stroke-width=".21">
<path d="M208.6 21.3h.1M208.6 21.3v6.9M208.6 21.3h27.7M231.7 28.2h4.6M236.3 21.3h.1M236.3 28.2h.1M236.3 21.3v6.9M139.3 132.2h.1M139.3 132.2h6.9M157.7 132.2h.1M157.7 132.2h2.4M173.9 132.2h.1"/>
<path d="M173.9 132.2h4.7M178.6 132.2h.1M178.6 132.2v4.7"/>
</g>
<circle cx="236.3" cy="28.2" r=".45" fill="#f0f"/>
<circle cx="236.3" cy="28.2" r=".45" fill="none" stroke="#f0f" stroke-width=".21"/>
<path d="M208.6 37.5v4.6M231.7 37.5h.1M231.7 37.5v4.6h-23.1M208.6 42.1h.1M220.2 42.1h.1" fill="none" stroke="#800040" stroke-width=".21"/>
<circle cx="220.1" cy="42.1" r=".45" fill="#f0f"/>
<circle cx="220.1" cy="42.1" r=".45" fill="none" stroke="#f0f" stroke-width=".21"/>
<path d="M208.6 60.6h.1M208.6 60.6v6.9M208.6 60.6h25.4M234 60.6h.1M234 60.6v6.9" fill="none" stroke="#800040" stroke-width=".21"/>
<circle cx="234" cy="67.5" r=".45" fill="#f0f"/>
<circle cx="234" cy="67.5" r=".45" fill="none" stroke="#f0f" stroke-width=".21"/>
<path d="M234 67.5h2.3M236.3 67.5h.1M208.6 97.6h.1M208.6 97.6v6.9M208.6 97.6h25.4M234 97.6h.1M234 97.6v6.9M231.7 104.5h2.3M234 104.5h.1" fill="none" stroke="#800040" stroke-width=".21"/>
<circle cx="234" cy="104.5" r=".45" fill="#f0f"/>
<circle cx="234" cy="104.5" r=".45" fill="none" stroke="#f0f" stroke-width=".21"/>
<g fill="none" stroke="#800040" stroke-width=".21">
<path d="M208.6 76.7v4.7M231.7 76.7h.1M231.7 76.7v4.7M208.6 81.4h.1M208.6 81.4h23.1M220.2 81.4h.1M220.2 83.7h.1M220.2 81.4v2.3M231.7 81.4h.1M208.6 118.4h.1M208.6 113.7v4.7M208.6 118.4h11.6"/>
<path d="M220.2 118.4h.1M231.7 113.7h.1M231.7 113.7v4.7"/>
</g>
<circle cx="220.1" cy="81.4" r=".45" fill="#f0f"/>
<circle cx="220.1" cy="81.4" r=".45" fill="none" stroke="#f0f" stroke-width=".21"/>
<path d="M231.7 118.4h.1M231.7 118.4h-11.5v2.3M220.2 120.7h.1" fill="none" stroke="#800040" stroke-width=".21"/>
<circle cx="220.1" cy="118.3" r=".45" fill="#f0f"/>
<circle cx="220.1" cy="118.3" r=".45" fill="none" stroke="#f0f" stroke-width=".21"/>
<path d="M141.6 58.3h.1M141.6 51.3v7" fill="none" stroke="#800040" stroke-width=".21"/>
<circle cx="141.5" cy="58.3" r=".45" fill="#f0f"/>
<circle cx="141.5" cy="58.3" r=".45" fill="none" stroke="#f0f" stroke-width=".21"/>
<path d="M139.3 46.7h.1M139.3 58.3h.1M139.3 58.3h6.9M139.3 46.7h2.3M139.3 46.7v11.6M141.6 58.3h.1M146.2 58.3h.1M146.2 58.3v2.3M146.2 60.6h.1" fill="none" stroke="#800040" stroke-width=".21"/>
<circle cx="238.6" cy="28.2" r=".45" fill="#f0f"/>
<circle cx="238.6" cy="28.2" r=".45" fill="none" stroke="#f0f" stroke-width=".21"/>
<circle cx="238.6" cy="32.8" r=".45" fill="#f0f"/>
<circle cx="238.6" cy="32.8" r=".45" fill="none" stroke="#f0f" stroke-width=".21"/>
<circle cx="155.4" cy="49" r=".45" fill="#f0f"/>
<circle cx="155.4" cy="49" r=".45" fill="none" stroke="#f0f" stroke-width=".21"/>
<circle cx="146.1" cy="58.3" r=".45" fill="#f0f"/>
<circle cx="146.1" cy="58.3" r=".45" fill="none" stroke="#f0f" stroke-width=".21"/>
<circle cx="146.1" cy="60.6" r=".45" fill="#f0f"/>
<circle cx="146.1" cy="60.6" r=".45" fill="none" stroke="#f0f" stroke-width=".21"/>
<circle cx="236.3" cy="67.5" r=".45" fill="#f0f"/>
<circle cx="236.3" cy="67.5" r=".45" fill="none" stroke="#f0f" stroke-width=".21"/>
<circle cx="236.3" cy="72.1" r=".45" fill="#f0f"/>
<circle cx="236.3" cy="72.1" r=".45" fill="none" stroke="#f0f" stroke-width=".21"/>
<circle cx="236.3" cy="109.1" r=".45" fill="#f0f"/>
<circle cx="236.3" cy="109.1" r=".45" fill="none" stroke="#f0f" stroke-width=".21"/>
<circle cx="236.3" cy="104.5" r=".45" fill="#f0f"/>
<circle cx="236.3" cy="104.5" r=".45" fill="none" stroke="#f0f" stroke-width=".21"/>
<circle cx="178.5" cy="111.4" r=".45" fill="#f0f"/>
<circle cx="178.5" cy="111.4" r=".45" fill="none" stroke="#f0f" stroke-width=".21"/>
<circle cx="178.5" cy="104.5" r=".45" fill="#f0f"/>
<circle cx="178.5" cy="104.5" r=".45" fill="none" stroke="#f0f" stroke-width=".21"/>
<circle cx="178.5" cy="118.3" r=".45" fill="#f0f"/>
<circle cx="178.5" cy="118.3" r=".45" fill="none" stroke="#f0f" stroke-width=".21"/>
<circle cx="178.5" cy="132.2" r=".45" fill="#f0f"/>
<circle cx="178.5" cy="132.2" r=".45" fill="none" stroke="#f0f" stroke-width=".21"/>
<circle cx="178.5" cy="125.3" r=".45" fill="#f0f"/>
<circle cx="178.5" cy="125.3" r=".45" fill="none" stroke="#f0f" stroke-width=".21"/>
<circle cx="236.3" cy="28.2" r=".45" fill="#f0f"/>
<circle cx="236.3" cy="28.2" r=".45" fill="none" stroke="#f0f" stroke-width=".21"/>
<circle cx="220.1" cy="42.1" r=".45" fill="#f0f"/>
<circle cx="220.1" cy="42.1" r=".45" fill="none" stroke="#f0f" stroke-width=".21"/>
<circle cx="234" cy="67.5" r=".45" fill="#f0f"/>
<circle cx="234" cy="67.5" r=".45" fill="none" stroke="#f0f" stroke-width=".21"/>
<circle cx="234" cy="104.5" r=".45" fill="#f0f"/>
<circle cx="234" cy="104.5" r=".45" fill="none" stroke="#f0f" stroke-width=".21"/>
<circle cx="220.1" cy="81.4" r=".45" fill="#f0f"/>
<circle cx="220.1" cy="81.4" r=".45" fill="none" stroke="#f0f" stroke-width=".21"/>
<circle cx="220.1" cy="118.3" r=".45" fill="#f0f"/>
<circle cx="220.1" cy="118.3" r=".45" fill="none" stroke="#f0f" stroke-width=".21"/>
<circle cx="141.5" cy="58.3" r=".45" fill="#f0f"/>
<circle cx="141.5" cy="58.3" r=".45" fill="none" stroke="#f0f" stroke-width=".21"/>
<g font-size="2.1">
<text x="74.5" y="20.9">VDD</text>
<text x="252.5" y="23.2">VDD</text>
<text x="76.3" y="26.6" transform="rotate(-90 76.3 26.6)">1</text>
<text x="208.2" y="27.7">4</text>
<text x="231" y="27.7">3</text>
<text x="143.9" y="34.8">VDD</text>
<text x="67.1" y="38" transform="rotate(-90 67.1 38)">2</text>
<text x="76.3" y="38" transform="rotate(-90 76.3 38)">3</text>
<text x="85.6" y="38" transform="rotate(-90 85.6 38)">4</text>
<text x="208.2" y="37">2</text>
<text x="231" y="37">1</text>
<text x="250.2" y="62.5">VDD</text>
<text x="208.2" y="67">4</text>
<text x="231" y="67">3</text>
<text x="208.2" y="76.2">2</text>
<text x="231" y="76.2">1</text>
<text x="67.6" y="94.9">+3V3</text>
<text x="60" y="101.7">11</text>
<text x="250.2" y="99.5">VDD</text>
<text x="60" y="104">10</text>
<text x="60" y="106.3">9</text>
<text x="208.2" y="104">4</text>
<text x="231" y="104">3</text>
<text x="60" y="113.2">6</text>
<text x="60" y="110.9">7</text>
<text x="60" y="108.6">8</text>
<text x="208.2" y="113.2">2</text>
<text x="231" y="113.2">1</text>
<text x="60" y="117.9">4</text>
<text x="60" y="115.6">5</text>
<text x="60" y="124.8">1</text>
<text x="60" y="122.5">2</text>
<text x="60" y="120.2">3</text>
<text x="203.8" y="181.8">Title</text>
<text x="213" y="184.1">&lt;Title&gt;</text>
<text x="203.8" y="188.7">Size</text>
<text x="206.1" y="191">A4</text>
<text x="213" y="188.7">Document Number</text>
<text x="213" y="191">&lt;Doc&gt;</text>
<text x="280" y="188.7">Rev</text>
<text x="282.3" y="191">&lt;RevCode</text>
<text x="203.8" y="195.6">Date:</text>
<text x="215.8" y="195.6">Saturday, August 06, 2022</text>
<text x="250" y="195.6">Sheet</text>
<text x="261.5" y="195.6">5</text>
<text x="268.5" y="195.6">of</text>
<text x="275.4" y="195.6">9</text>
</g>
<g font-size="2.1" fill="#000080">
<text x="213.2" y="23.2">SW1</text>
<text x="88.4" y="25.5">D4</text>
<text x="243.3" y="24.3">R24</text>
<text x="88.4" y="30.1">LL-R3528RGBC-008-B</text>
<text x="245.6" y="32.4">10k</text>
<text x="213.2" y="41.4">B3F-1000</text>
<text x="243" y="39.4">C7</text>
<text x="243" y="41.4">100n</text>
<text x="69.9" y="46.3">R25</text>
<text x="79.2" y="46.3">R26</text>
<text x="88.4" y="46.3">R27</text>
<text x="150.8" y="46.3">10k</text>
<text x="69.9" y="48.6">330R</text>
<text x="79.2" y="48.6">330R</text>
<text x="88.4" y="48.6">330R</text>
<text x="150.8" y="48.6">R28</text>
<text x="159.9" y="55.5">C8</text>
<text x="159.9" y="57.7">100n</text>
<text x="213.2" y="62.5">SW2</text>
<text x="241" y="63.7">R29</text>
<text x="243.3" y="71.8">10k</text>
<text x="213.2" y="80.8">B3F-1000</text>
<text x="240.7" y="78.7">C9</text>
<text x="240.7" y="80.8">100n</text>
<text x="146.2" y="94.9">R30</text>
<text x="153.1" y="94.9">330R</text>
<text x="162.4" y="94.9">D5</text>
<text x="167" y="94.9">LED</text>
<text x="51.4" y="98.3">J31</text>
<text x="146.2" y="101.8">R31</text>
<text x="153.1" y="101.8">330R</text>
<text x="162.4" y="101.8">D6</text>
<text x="167" y="101.8">LED</text>
<text x="213.2" y="99.5">SW3</text>
<text x="241" y="100.6">R32</text>
<text x="146.2" y="108.7">R33</text>
<text x="153.1" y="108.7">330R</text>
<text x="162.4" y="108.7">D7</text>
<text x="167" y="108.7">LED</text>
<text x="243.3" y="108.7">10k</text>
<text x="146.2" y="115.7">R34</text>
<text x="153.1" y="115.7">330R</text>
<text x="162.4" y="115.7">D8</text>
<text x="167" y="115.7">LED</text>
<text x="213.2" y="117.7">B3F-1000</text>
<text x="240.7" y="115.7">C10</text>
<text x="240.7" y="117.7">100n</text>
<text x="146.2" y="122.6">R35</text>
<text x="153.1" y="122.6">330R</text>
<text x="162.4" y="122.6">D9</text>
<text x="167" y="122.6">LED</text>
<text x="51.4" y="130.9">CON11</text>
<text x="146.2" y="129.5">R36</text>
<text x="153.1" y="129.5">330R</text>
<text x="162.4" y="129.5">D10 LED</text>
</g>
<g font-size="2.1" fill="#004080">
<text x="212" y="29.2">4</text>
<text x="227.1" y="29.2">3</text>
<text x="212" y="38.4">2</text>
<text x="227.1" y="38.4">1</text>
<text x="212" y="68.5">4</text>
<text x="227.1" y="68.5">3</text>
<text x="212" y="77.7">2</text>
<text x="227.1" y="77.7">1</text>
<text x="54.9" y="105.5">10</text>
<text x="54.9" y="103.2">11</text>
<text x="56.1" y="107.8">9</text>
<text x="212" y="105.5">4</text>
<text x="227.1" y="105.5">3</text>
<text x="56.1" y="112.4">7</text>
<text x="56.1" y="110.1">8</text>
<text x="56.1" y="119.3">4</text>
<text x="56.1" y="117.1">5</text>
<text x="56.1" y="114.7">6</text>
<text x="212" y="114.7">2</text>
<text x="227.1" y="114.7">1</text>
<text x="56.1" y="124">2</text>
<text x="56.1" y="121.7">3</text>
<text x="56.1" y="126.3">1</text>
</g>
<g font-size="2.1" fill="#f00">
<text x="264.1" y="33.4">RST</text>
<text x="169.3" y="49.5">ANALOG_POT</text>
<text x="43.6" y="58.8">LED_RGB_RED</text>
<text x="41.3" y="65.7">LED_RGB_GREEN</text>
<text x="43.6" y="72.6">LED_RGB_BLUE</text>
<text x="261.7" y="72.6">SW2</text>
<text x="129.1" y="98.1">PWMAH</text>
<text x="82" y="105.2">LCD_CS2</text>
<text x="82" y="107.6">LCD_CS1</text>
<text x="129.1" y="105">PWMAL</text>
<text x="82" y="109.9">MISO</text>
<text x="82" y="112.2">LCD_BLK</text>
<text x="129.1" y="112">PWMBH</text>
<text x="261.7" y="109.6">SW1</text>
<text x="82" y="114.5">LCD_DC</text>
<text x="82" y="116.8">LCD_RST</text>
<text x="82" y="119.1">MOSI</text>
<text x="129.1" y="118.9">PWMBL</text>
<text x="82" y="121.5">SCK</text>
<text x="129.1" y="125.8">PWMCH</text>
<text x="129.1" y="132.8">PWMCL</text>
</g>
<g font-size="1.7">
<text x="47.9" y="9.1">5</text>
<text x="101" y="9.1">4</text>
<text x="154.1" y="9.1">3</text>
<text x="207.3" y="9.1">2</text>
<text x="260.4" y="9.1">1</text>
<text x="19.6" y="34.5">D</text>
<text x="287.6" y="34.5">D</text>
<text x="19.6" y="81.1">C</text>
<text x="287.6" y="81.1">C</text>
<text x="19.6" y="127.6">B</text>
<text x="287.6" y="127.6">B</text>
<text x="19.6" y="174.2">A</text>
<text x="287.6" y="174.2">A</text>
<text x="47.9" y="197.8">5</text>
<text x="101" y="197.8">4</text>
<text x="154.1" y="197.8">3</text>
<text x="207.3" y="197.8">2</text>
<text x="260.4" y="197.8">1</text>
</g>
</svg>
